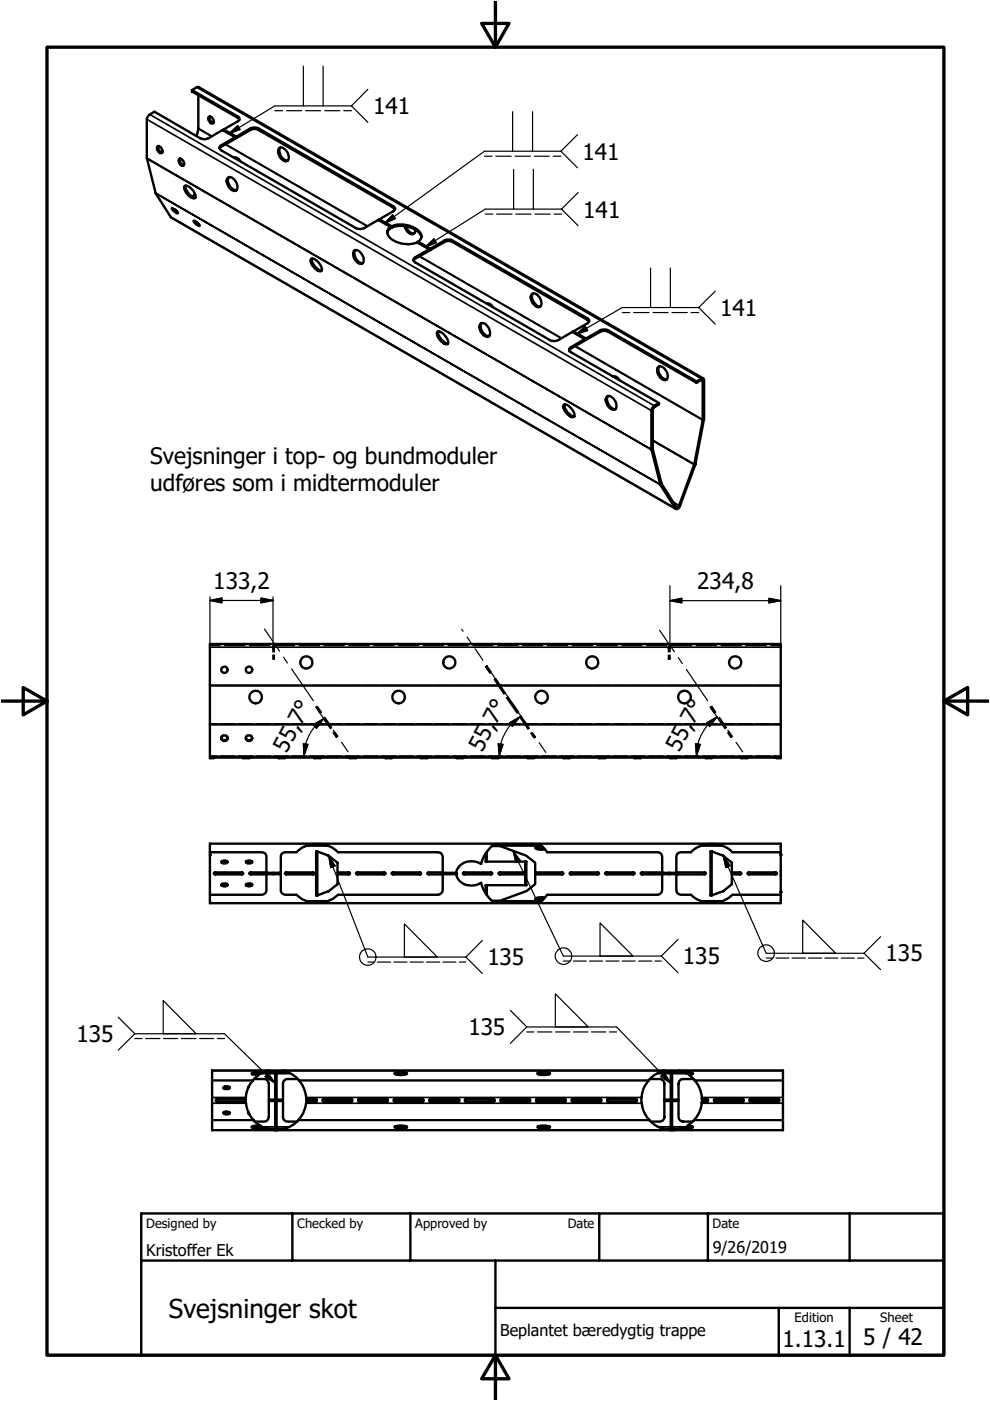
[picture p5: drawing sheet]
<svg xmlns="http://www.w3.org/2000/svg" width="210mm" height="297mm" viewBox="0 0 210 297" stroke-linecap="round" stroke-linejoin="round" font-family="sans-serif">
<path d="M66.3 179l-.3 .3M106.8 179l-.4 .3M111.3 179l-.4 .3M151.7 179l-.3 .3M67.7 191.1l-.4 .3M108.1 191.1l-.3 .3M112.6 191.1l-.3 .3M153.1 191.1h.1M57.9 227l-.3 .3M59 239.3l-.2 .3M142.6 239.3l-.3 .3M143.3 227l-.3 .3" fill="none" stroke="#000" stroke-width=".21"/>
<g fill="none" stroke="#000" stroke-width=".51">
<path d="M40.7 19.1l10 5.8 .1 .5-.2 .2-3.2 1.8M40.7 19.1v.3l9.7 5.6 .4 .4M40.7 19.1l1.1-.7 .3 .1 107 61.7M33.3 31.1a.75 .75 0 0 1 1.1 .6l.1 .4-.2 .4a1.1 1.1 0 0 1-1-1.4zM33.6 31a1.18 1.18 0 0 0 .8 1.4M37.9 33.8l.1-.1a.95 .95 0 0 1 .9 1.4 .99 .99 0 0 1-1-1.3zM38.2 33.6a1.09 1.09 0 0 0 .8 1.4M39.1 39.4a1.55 1.55 0 0 1 1.7 .9 1.66 1.66 0 0 1 .6 1.5v.2a2 2 0 0 1-2.1-1.3 1.18 1.18 0 0 1-.2-1.3zM39.3 39.3a2.7 2.7 0 0 0 2.1 2.6M42.1 20.2v7.1l-.4 1.5M44.2 24.8a.88 .88 0 0 1 1 .3 .88 .88 0 0 1 .1 1 .88 .88 0 0 1-1-.3 .88 .88 0 0 1-.1-1zM44.5 24.7a1.12 1.12 0 0 0 .8 1.3"/>
<path d="M46.5 31.5l.4-.4 2.9-1.7v-.3l-3.1 1.8-.2 .4 .2 .4 28.8 16.7 .8 .2 .8-.2 3.1-1.8 2.6 1.5M47.4 27.4v.3M47.4 27.4l2.7 1.6M48.4 37.6a1.37 1.37 0 0 1 1.7 1.1 1.15 1.15 0 0 1-.3 1.8 2.09 2.09 0 0 1-1.7-2.6zM48.5 37.6a2.08 2.08 0 0 0 1.6 2.7M49.6 33.4l.6 .1 .8 .7M50.1 29l3.4-1.9h1l.3 .1 28.8 16.7 .2 .4-.2 .3-3.2 1.9M50.1 29.3l3.2-1.9 .6-.1 .7 .1 28.8 16.6 .3 .4M50.1 29.3l-2.9-1.7-3 1.7-1.1 .2-.7-.2-9.7-5.6-1.2 .8-.4 .8v8.2l1.9 7.5 3.3 5.1 107 61.8M50.1 29v.3M59.2 31.5l.1-.2a1.52 1.52 0 0 1 1.8 1.4 .91 .91 0 0 1-.6 1.5 2.2 2.2 0 0 1-1.3-2.7zM59.4 31.3a1.95 1.95 0 0 0 1.6 2.7"/>
<path d="M36.4 44.1l.7 .4 .6 .7-.9-.4zM36.9 44.3l.5 .5M37.3 44.6v.1M41 46.8l.9 .5 .4 .6-.7-.3zM41.3 41.2l-.4 .6M41.4 41.3l-.2 .6M41.5 47l.6 .4M65.9 54.9a1.77 1.77 0 0 1 2.1 1.3l.2 .5a.53 .53 0 0 1-.1 .8 .53 .53 0 0 1-.8-.1l-.2-.2a2.27 2.27 0 0 1-1.2-2.3zM66.2 54.8a2.57 2.57 0 0 0 2 2.6M75 53.2a1.13 1.13 0 0 1 1.7 .7 1.52 1.52 0 0 1 0 2 2.01 2.01 0 0 1-1.7-2.7zM75.3 53a2.07 2.07 0 0 0 1.6 2.8M80.4 46.5v.3"/>
<path d="M80.4 46.5l2.6 1.5M82.8 48.1a1.46 1.46 0 0 0 .2 2.6 6 6 0 0 0 5.4 .7l2.6 1.4M82.8 48.1v.3l-.6 .6-.1 .4M82.8 48.1l.2 .2M83 48a5.5 5.5 0 0 1 6.1 1.4 1.25 1.25 0 0 1-.4 1.8M83 48.3a5.4 5.4 0 0 1 6.2 1.5l.1 .5M83 48v.3M85.8 47.9a1.83 1.83 0 0 0 1.9 1.7l.2-.3 .1-.6M86.1 48l.7 1.2 .6 .3h.4M88.7 51.2l2.5 1.5M88.7 51.2v.3M91 52.8l-3 1.8-.3 .2v.5l28.9 16.8a1.97 1.97 0 0 0 1.8 0l2.9-1.7 2.7 1.5"/>
<path d="M91 52.8v.4l-3 1.7-.3 .3M91 52.8l.2 .2M91.2 52.7l3-1.7a1.68 1.68 0 0 1 1.8 0l28.7 16.6 .2 .4-.3 .6-3 1.6M91.2 53l3.2-1.8 .7-.1 .7 .1 28.9 16.7 .2 .3M91.2 52.7v.3M92.7 70.4a1.19 1.19 0 0 1 1.5 .6 1.59 1.59 0 0 1 .6 2 2.63 2.63 0 0 1-2.2-2.5zM92.9 70.2a2.72 2.72 0 0 0 2.1 2.7M101.8 68.7a1.03 1.03 0 0 1 1.6 .4 1.58 1.58 0 0 1 .1 2.3 2.01 2.01 0 0 1-1.7-2.7zM102.1 68.5a2.01 2.01 0 0 0 1.6 2.8M103.1 64.3a1.33 1.33 0 0 1 1.4 .9M112.7 62.4l.1-.1a1.84 1.84 0 0 1 2 1.9 .75 .75 0 0 1-.3 .8 .75 .75 0 0 1-.9 0 2.28 2.28 0 0 1-1-2.5zM113 62.2a2.01 2.01 0 0 0 1.6 2.8"/>
<path d="M121.6 70.2v.3M121.6 70.2l2.6 1.6M124 71.9l-3 1.7a.54 .54 0 0 0-.4 .5 .54 .54 0 0 0 .4 .5l18.7 10.8v.3l-1.1 .7-.2 .4v8.4l1.8 7.3 3.3 5.1h.2l.3-.4 3.2-8.8 1.8-9.3v-8.4l-.2-.2-1.1 .7M124 71.9v.3l-3 1.7-.3 .4M124 71.9l.2 .2M124.2 71.8l3.2-1.9h1.4l18.9 11M124.2 72.1l3.2-1.8 1.2-.1 19.1 11M124.2 71.8v.3M130 79.8l.6 .1 .7 .7M139.6 77.7a1.87 1.87 0 0 1 1.9 2.4l-.3 .5a1.96 1.96 0 0 1-1.9-2.1l.1-.5zM139.8 77.7a2.06 2.06 0 0 0 1.6 2.7M119.5 85.9a1.17 1.17 0 0 1 1.5 .6 1.91 1.91 0 0 1 .7 1.9 2.23 2.23 0 0 1-2.3-2.1z"/>
<path d="M119.7 85.7a2.23 2.23 0 0 0 1.1 2.1l1 .5M128.6 84.1a1.11 1.11 0 0 1 1.5 .5l.5 .8v1.2a1.05 1.05 0 0 1-1.7-.5 1.6 1.6 0 0 1-.3-2zM128.9 84a1.92 1.92 0 0 0 .6 2.3l.4 .3 .6 .1M147.7 80.9l1.1-.7h.3l.2 .4v8.2l-1.9 9.7-3.2 8.9-.7 .6-.3-.2-3.2-5-1.9-7.5 .1-8.6a2.35 2.35 0 0 1 1.5-1.3M147.7 80.9v.3M44.5 136.5h121v24.3l-1-.2h-5.8l-.2 .2-1.6-.2h-5.8l-.2 .2-1.5-.2h-5.8l-.2 .2-1.5-.2h-5.8l-.3 .2h-1.3l-.2-.2h-5.8l-.2 .2-1.5-.2h-5.8l-.3 .2h-1.2l-.2-.2h-5.9l-.2 .2-1.5-.2h-5.8l-.3 .2-1.4-.2h-5.8l-.3 .2-1.5-.2h-5.8l-.2 .2h-1.3l-.2-.2h-5.8l-.3 .2-1.5-.2h-5.8l-.2 .2-1.5-.2h-5.8l-.2 .2-1.6-.2h-5.8l-.2 .2h-1.3l-.2-.2h-5.8l-.3 .2-7.3-.2-1 .2zM46.9 156.4a.69 .69 0 0 0 .7 .6 .69 .69 0 0 0 .7-.6M47.1 156.1a.66 .66 0 0 1 .9-.1 .66 .66 0 0 1 .1 .9 .65 .65 0 0 1-.9 .1 .65 .65 0 0 1-.1-.9zM52.1 156.4a.67 .67 0 0 0 .7 .6 .67 .67 0 0 0 .6-.6M44.5 178.9h121v12.6h-121zM65 179.3h4.5M104.3 179.4h1.7l5.6 2 1.9 1.5v4.6l-1.9 1.4-5.6 2.1h-1.7"/>
<path d="M104.4 179.3h10.3M113.6 179.6l1.7 .2M114.9 179.5l-1.1 .1-.3 .2a2.44 2.44 0 0 0 2 .3M148.6 179.3h4.6M44.5 180.7h11a.96 .96 0 0 1 1 .8v3.6h3l.1-3.9a.92 .92 0 0 1 .9-.5h2.3a6.4 6.4 0 0 1 3.6-1.7 6 6 0 0 1 3.5 .5l.6 .3 1.2 .9h21.2a1.01 1.01 0 0 1 1 1v3.4h2.8M44.5 181.2h.1M45.4 185.1l.1-.1h5.9l.2 .3-.3 .1h-5.7l-.2-.1zM47 187.5a.8 .8 0 0 1 1.2 .2 .81 .81 0 0 1-1.3-.1zM47 187.7l.4-.1 .8 .1M47 182.6a.8 .8 0 0 1 1.2 .3l-.2 .1-.7 .1-.3-.2zM47 182.6l.4 .2 .8-.2M52.2 187.5a.92 .92 0 0 1 1.3 .1 .82 .82 0 0 1-1.4 0z"/>
<path d="M52.2 187.7l.4-.1 .8 .1M52.2 182.6a.78 .78 0 0 1 1.2 .3l-.3 .2h-.6l-.3-.2zM52.2 182.6l.4 .2 .8-.2M56.5 185h-3.4l-.3 .1v.2l.3 .1h3.4M57.9 185.1v.2M58.1 185.1v.2M59 185.1l.2 .1-.2 .1M60.4 185.1l.2-.1h5.9l.2 .2-.3 .2h-5.7l-.3-.1zM65 191.1h4.5M67.3 180.5l2.4 .9 1.9 1.5v4.6l-1.9 1.4-2.4 .9M67.3 180.5h-.3v9.3h.3M67.3 180.5v9.3"/>
<path d="M71.6 185h2.5l.1 .2-.3 .2h-2.3M75.5 185.1l.2-.1h5.9l.2 .3-.3 .1h-5.7l-.3-.1zM83 185.1l.2-.1h5.9l.2 .3-.3 .1h-5.7l-.3-.1zM93.9 185h-3.2l-.1 .2 .3 .2h3M96.7 185.3a3.4 3.4 0 0 0 5.3 1.9 7.2 7.2 0 0 0 2.8 4.2h9.5l1.7-1.7h23.6a.96 .96 0 0 0 .8-1v-3.4h3v3.4a1 1 0 0 0 1 1h2.1a6.2 6.2 0 0 0 3.5 1.7 5.2 5.2 0 0 0 3.5-.5l1.8-1.2h10.2M96.7 185.3h-2.8l-.1 3.6-.3 .6-.6 .2h-21.2a6.5 6.5 0 0 1-8.9 0h-2.3l-.8-.4-.2-.4v-3.6h-3v3.6l-.4 .6-.4 .2h-11.2M96.7 185.1l.2 .1-.2 .1M98.1 185.1l.2-.1h5.9l.2 .2-.3 .2h-5.7l-.3-.1zM103 180.9v1.8h8.6v5h-8.6v1.7M103.2 180.6v2.1M103.2 187.7v2.1M104.4 191.1h10.3"/>
<path d="M111.4 185h-5.6l-.2 .2 .4 .2h5.4M111.4 182.7v5M113.5 185h5.8l.2 .2-.3 .2h-5.7M115.3 190.6l-1.7 .1M115.5 190.3h-1.2l-.6 .1-.2 .2 .3 .2 1.1 .1M120.8 185.1l.1-.1h5.9l.2 .3-.3 .1h-5.7l-.2-.1zM128.3 185.1l.2-.1h5.9l.2 .2-.3 .2h-5.7l-.3-.1zM140.4 185h-4.4l-.2 .2 .3 .2h4.3M141.7 185.1v.2M142 185.3v-.2v.2M143.4 185.1l.2-.1h5.9l.2 .2-.3 .2h-5.7l-.3-.1zM148.6 191.1h4.6"/>
<path d="M150.9 180.5h-.3v9.3h.3M150.9 180.5l2.4 .9 1.9 1.5v4.6l-1.9 1.4-2.4 .9M150.9 180.5v9.3M155.2 185h1.8l.2 .1v.2l-.3 .1h-1.7M158.5 185.1l.1-.1h6l.1 .3-.3 .1h-5.6l-.3-.1zM165.5 180.7h-10.2a6.2 6.2 0 0 0-3.5-1.7 6 6 0 0 0-3.5 .5l-.7 .3-1.1 .9h-2.1a.95 .95 0 0 0-1 1v3.4h-3v-3.4a.94 .94 0 0 0-1-1h-23.4l-.6-.8-1.1-.9h-9.5l-.2 .1a8.3 8.3 0 0 0-2.6 4.1 3.4 3.4 0 0 0-5.3 1.9M165.5 181.2h.1M165.5 189.1h.1M45 227h121v12.6h-121zM45.8 233.2l.3-.1h5.6l.3 .1v.2l-.3 .1h-5.6l-.3-.1zM45.9 232.9h6l.1 .5-.1 .3h-6l-.1-.3zM47.4 230.5a1.03 1.03 0 0 1 1.3 0 .74 .74 0 0 1-.6 .4 .74 .74 0 0 1-.7-.3z"/>
<path d="M47.4 230.7l.5-.1 .8 .1M47.4 235.9a1.2 1.2 0 0 0 1.3 0M47.4 235.8a1 1 0 0 1 1.3 .2 .85 .85 0 0 1-1.3-.1zM52.6 230.7a6.2 6.2 0 0 0 .1 5.1l-.1 .2 .2 .2M52.6 235.9l.2 .3M52.7 230.4l-.1 .3M52.8 236.2l1.2 1.6 1.2 .8-1.5 .1-.3 .2v.2l1.1 .2 1.5-.2M53.5 227.8l1.3 .1-1.2 1.1-.9 1.4M53.5 238.8l.6 .2 1.5-.1 .4 .2M53.9 228.8h2.3l.4 .2 .4 .8v3.3h1.3M55.8 227.4l-.5 .2h-1.2l-.6 .2M55.8 227.4l-1.5-.1-.8 .1-.1 .2 .1 .2"/>
<path d="M56 227.3h5M56.6 239.3h3.8M57 227l-1.2 .4M58.3 233.4h-1.3v3.4l-.1 .4a.87 .87 0 0 1-.9 .6h-1.9M58.3 227.5h.3v11.6h-.3zM58.6 233.4h1.4v3.4a.92 .92 0 0 0 1 1h2M60.1 227a6.6 6.6 0 0 1 4.8 6.1h2l.3 .2-.3 .2h-2a6.7 6.7 0 0 1-2.6 4.9 6.5 6.5 0 0 1-6.3 .7M63.2 228.8h-2.4l-.6 .4-.2 .3v3.6h-1.4M64.9 232.9h2l.3 .4-.3 .4h-2M68.4 233.2l.3-.1h5.7a.24 .24 0 0 1 .3 .2 .24 .24 0 0 1-.3 .2h-5.7l-.3-.1zM68.6 232.9h5.9l.2 .3-.2 .5h-5.8a.37 .37 0 0 1-.3-.4 .37 .37 0 0 1 .2-.4zM71.8 233.1v.4"/>
<path d="M72 233.1v.4M76 233.2l.2-.1h5.7l.3 .1v.2l-.3 .1h-5.7l-.2-.1zM76.1 232.9h6l.1 .5-.1 .3h-6l-.1-.3zM83.5 233.2l.3-.1h5.7l.3 .2-.3 .2h-5.7l-.3-.1zM83.7 232.9h5.9l.2 .4-.2 .4h-5.9l-.2-.3zM83.7 238.9l.9-.3h.8l.9 .3a1.11 1.11 0 0 1-1.2 .4 1.35 1.35 0 0 1-1.4-.4zM83.7 227.5l.9-.2h.8l.9 .2a1.37 1.37 0 0 1-1.5 .4 1.08 1.08 0 0 1-1.1-.4zM83.8 238.8l.5 .2h1.3l.6-.2M83.8 227.8l.5-.2h1.3l.6 .2M91.1 233.2l.2-.1h5.7l.3 .1v.2l-.3 .1h-5.7l-.2-.1zM91.2 232.9h5.9l.2 .2-.2 .6h-5.8a.39 .39 0 0 1-.3-.4 .39 .39 0 0 1 .2-.4zM94.3 233.1h2.9"/>
<path d="M97.2 233.4h.1M97.2 233.1h.1M97.2 233.4l-2.9 .1M98.6 233.2l.3-.1h5.6l.4 .2-.4 .2h-5.6l-.3-.1zM98.7 233l6-.1 .2 .4-.2 .4h-5.9l-.2-.3zM103.6 233.1h1.2M104.8 233.4l-1.2 .1M106.1 233.2l.3-.1h5.7l.3 .2-.3 .2h-5.7l-.3-.1zM106.2 233.4l.3 .1M106.3 232.9h5.9l.2 .4-.2 .4h-5.8a.4 .4 0 0 1-.3-.4 .4 .4 0 0 1 .2-.4zM106.5 233.1h-.3M111.8 233.1v.4"/>
<path d="M113.7 233.2l.3-.1h5.6a.24 .24 0 0 1 .3 .2 .24 .24 0 0 1-.3 .2h-5.6l-.3-.1zM113.7 233.3h.1M113.8 233l6-.1 .1 .4-.1 .4h-6l-.1-.3zM113.9 233.1v.4M114 238.9l.9-.3h.8l.9 .3a1.11 1.11 0 0 1-1.2 .4 1.35 1.35 0 0 1-1.4-.4zM114 227.5l.9-.2h.8l.9 .2a1.37 1.37 0 0 1-1.5 .4h-.7l-.3-.2zM114.1 238.8l.6 .2h1.2l.6-.2M114.1 227.8l.6-.2h1.2l.6 .2M121.3 233.2l.2-.1h5.7l.3 .1v.2l-.3 .1h-5.7l-.2-.1zM121.4 232.9h5.9l.2 .2-.2 .6h-5.8a.39 .39 0 0 1-.3-.4 .39 .39 0 0 1 .2-.4zM128.8 233.2l.2-.1h5.7l.4 .2-.4 .2h-5.7l-.2-.1zM128.8 233l6-.1 .3 .4-.3 .4h-5.8l-.2-.3z"/>
<path d="M137.8 228.8h2.3l.4 .2 .4 .5v3.6h1.3M139.9 227.3h5M140.5 239.3h3.8M140.9 227a6.4 6.4 0 0 0-4.6 8 6.4 6.4 0 0 0 8.3 4.2M142.2 233.4h-1.3v3.6l-.3 .4-.8 .4h-1.8M142.2 227.5h.3v11.6h-.3zM142.5 233.4h1.4v3.4l.2 .6 .3 .3 .4 .1h2.1M144 227l.9 .3M144.9 227.3h1.1l.9 .2-.1 .2-.7 .2 1.2 1.1a6.6 6.6 0 0 1 1.5 4.1h1a.24 .24 0 0 1 .3 .2 .24 .24 0 0 1-.3 .2h-1v.2M144.9 227.3l.6 .3 1.3 .2M146.8 238.8l-.6 .2h-1.1l-.5 .2M147.1 228.8h-2.5l-.4 .2-.3 .8v3.3h-1.4"/>
<path d="M148.8 233.7a6.3 6.3 0 0 1-3 4.9l1.1 .3a1.19 1.19 0 0 1-1.3 .4l-1-.1M148.8 232.9h1.2l.1 .3-.1 .5h-1.2M151.4 233.2l.3-.1h5.7l.3 .1v.2l-.3 .1h-5.7l-.3-.1zM151.6 232.9h5.9l.2 .2v.3l-.2 .3h-5.9l-.2-.3zM155.4 233.1v.4M155.7 233.1v.4M158.9 233.2l.3-.1h5.7l.3 .2-.3 .2h-5.7l-.3-.1zM159 233l5.9-.1a.39 .39 0 0 1 .3 .3 .39 .39 0 0 1-.2 .5h-5.9l-.2-.3zM29.9 257.3h170.2v30h-170.2zM62 257.3v10M87 257.3v10M127.1 257.3v10"/>
<path d="M150.1 257.3v10M180.1 257.3v10M29.9 267.3h170.2M105 277.3h95.1M105 267.3v20M165.1 277.3v10M180.1 277.3v10"/>
<circle cx="47.6" cy="142" r=".68"/>
<circle cx="52.8" cy="142" r=".68"/>
<circle cx="52.8" cy="156.5" r=".66"/>
<circle cx="54.2" cy="147.8" r="1.33"/>
<circle cx="65" cy="140.4" r="1.28"/>
<circle cx="84.5" cy="147.8" r="1.33"/>
<circle cx="95.3" cy="140.4" r="1.28"/>
<circle cx="114.8" cy="147.8" r="1.32"/>
<circle cx="125.6" cy="140.4" r="1.28"/>
<circle cx="145.1" cy="147.8" r="1.33"/>
<circle cx="155.9" cy="140.4" r="1.28"/>
</g>
<g fill="none" stroke="#000" stroke-width=".35">
<path d="M41.7 18.5l107 61.8M31.1 33.5l107 61.8M31.1 25.3l107 61.8M31.2 33.7l106.9 61.7M31.8 24.3l106.9 61.7M42.1 27.3l2.7 1.6M42.1 27.2l2.8 1.7M46.9 30.8v.3M47.8 30.6l30 17.4M47.9 30.6l30.1 17.3M50.4 24.7v.3M53.1 27.2v.4"/>
<path d="M54.8 27.2v.4M33 40.9l107 61.8M33 41l107 61.8M36.2 46l107 61.8M83.4 43.7v.3M88 54.6v.3M88.9 54.4l30.1 17.3M89 54.3l30.1 17.4M94.2 51v.3M96 51v.3M121 73.6v.3M121.9 73.4l27.1 15.7"/>
<path d="M122 73.4l27 15.6M124.6 67.5v.3M127.2 70.1v.3M129 70.1v.3M138.4 93.4l8.8 5.1M138.4 93.3l8.8 5.1M148.7 80.6l.3 .2M142.7 106.4l1.3 .8M44.5 137.2h121M44.5 136.8h2.1M47.7 136.8h4.2M52.9 136.8h4.3"/>
<path d="M56.5 136.5v.2M56.5 136.8h.1M57.9 137.3v.9M57.9 138.9l.1 .8M57.9 137.4h.1M57.9 137.5h.1M58 137l-.1 .2M58.1 137v.2M58.1 137.4h.1M58.1 137.5h.1M58.1 137.3v.9M58.1 138.9v.8"/>
<path d="M58.2 136.8h4.2M59.5 136.5v.2M59.5 136.8h.1M63.5 136.8h4.2M68.7 136.8h4.3M74 136.8h4.2M79.3 136.8h4.2M84.5 136.8h4.2M89.8 136.8h4.2M93.9 136.5v.2M93.9 136.8h.1M95.1 136.8h4.1"/>
<path d="M96.7 136.5v.2M96.7 136.8h.1M100.3 136.8h4.2M103.1 136.5v.2M103.1 136.8h.1M105.6 136.8h4.2M106.1 136.5v.2M106.1 136.8h.1M110.8 136.8h4.2M116.1 136.8h4.2M121.4 136.8h4.2M126.6 136.8h4.2"/>
<path d="M131.9 136.8h4.2M137.1 136.8h4.3M140.4 136.5v.2M140.4 136.8h.1M141.7 137.4h.1M141.7 138.9l.1 .8M141.7 137.5h.1M141.7 137.3v.9M141.8 137l-.1 .2M141.9 137l.1 .2M141.9 137.4h.1M141.9 137.5h.1"/>
<path d="M142 138.9v.8h-.1M142 137.3v.9M142.4 136.8h4.2M143.4 136.5v.2M143.4 136.8h.1M147.7 136.8h4.2M152.9 136.8h4.3M158.2 136.8h4.2M163.5 136.8h2M44.5 145.4h121M44.5 145.3h121M44.5 153.7h121"/>
<path d="M44.5 153.5h121M46.9 156.4h.1M46.9 156.5h.1M47.3 155.8l-.3 .3-.1 .3M47.9 155.8l.4 .6M48.3 156.4h.1M48.3 156.5h.1M52.1 156.4h.1M52.1 156.5h.1M52.5 155.8l-.3 .3-.1 .3M53.1 155.8l.3 .3v.3M53.5 156.4h.1"/>
<path d="M53.5 156.5h.1M67.1 149.9l.7 1.2M67.2 149.9l.9 1.1M68.6 152.3l.8 1.2M68.8 152.1l1.5 2.2M69.4 153.5h.1M69.4 153.5l.7 .9M70.7 155.4l.7 .8M70.9 155.2l.6 .9M103.1 141.3l.8 1.4M103.1 141.3l.1-.1 1 1.4M104.8 144.1l.9 1.3"/>
<path d="M105.1 143.9l.9 1.4M105.8 145.5h.1M105.8 145.5l1.1 1.6M106 145.3h.1M106 145.3l1.1 1.7M107.4 147.9l2.3 3.3M107.7 147.8l2.2 3.2M110.2 152l1.1 1.6M110.4 151.8l1.2 1.6M111.3 153.6h.1M111.4 153.6l.5 1M111.6 153.4h.1"/>
<path d="M111.6 153.5l.6 .9M111.6 153.5l-.1 .1M112.6 155.5l.7 .9M112.8 155.3l.6 1M150.7 149.9l.7 1.2M150.8 149.9l.9 1.1M152.2 152.3l.8 1.2M152.5 152.1l.8 1.2M153.1 153.5h.1M153.1 153.5l.6 .9M153.3 153.3l.7 1M154.3 155.4l.7 .8"/>
<path d="M154.6 155.2l.5 .9M44.5 160.4h121M44.5 160.5h.3M45.1 160.5h.2M45.3 160.5h.1M45.3 160.7v.1M45.4 160.4l-.1 .1M45.6 160.4h-.1M51.3 160.4h.1M51.5 160.4l.1 .1M51.6 160.5h.1M51.6 160.7v.1"/>
<path d="M51.6 160.5h.4M52.4 160.5h.4M52.8 160.5h.1M52.8 160.7v.1M52.9 160.4l-.1 .1M53.1 160.4h.1M58.9 160.4h.1M59 160.4l.2 .1M59.2 160.5h.1M59.2 160.7v.1M59.2 160.5h.3M60 160.5h.4"/>
<path d="M60.4 160.5h.1M60.4 160.7v.1M60.5 160.4l-.1 .1M60.7 160.4h-.1M66.4 160.4h.1M66.6 160.4l.1 .1M66.7 160.5h.1M66.7 160.7v.1M66.7 160.5h.4M67.5 160.5h.5M68 160.5h.1M68 160.7v.1"/>
<path d="M68 160.4v.1M68.3 160.4h-.2M73.9 160.4h.1M74.1 160.4l.1 .1M74.2 160.5h.1M74.2 160.7v.1M74.2 160.5h.4M75.1 160.5h.4M75.5 160.5h.1M75.5 160.7v.1M75.6 160.4l-.1 .1M75.8 160.4h-.1"/>
<path d="M81.5 160.4h.1M81.7 160.4l.1 .1M81.8 160.5h.1M81.8 160.7v.1M81.8 160.5h.4M82.6 160.5h.4M83 160.5h.1M83 160.7v.1M83.1 160.4l-.1 .1M83.3 160.4h-.1M89 160.4h.1M89.2 160.4l.1 .1"/>
<path d="M89.3 160.5h.1M89.3 160.7v.1M89.3 160.5h.4M90.1 160.5h.5M90.6 160.5h.1M90.6 160.7v.1M90.7 160.4l-.1 .1M90.9 160.4h-.1M96.5 160.4h.2M96.7 160.4l.2 .1M96.9 160.5h.1M96.9 160.7v.1"/>
<path d="M96.9 160.5h.4M97.7 160.5h.4M98.1 160.5h.1M98.1 160.7v.1M98.2 160.4l-.1 .1M98.4 160.4h-.1M104.1 160.4h.1M104.3 160.4l.1 .1M104.4 160.5h.1M104.4 160.7v.1M104.4 160.5h.4M105.3 160.5h.3"/>
<path d="M105.6 160.5h.1M105.6 160.7v.1M105.8 160.4l-.2 .1M106 160.4h-.2M111.6 160.4h.1M111.9 160.4v.1M111.9 160.5h.1M111.9 160.7v.1M111.9 160.5h.5M112.7 160.5h.5M113.2 160.5h.1M113.2 160.7v.1"/>
<path d="M113.3 160.4l-.1 .1M113.5 160.4h-.1M119.2 160.4h.1M119.4 160.4l.1 .1M119.5 160.5h.1M119.5 160.7v.1M119.5 160.5h.4M120.3 160.5h.4M120.7 160.5h.1M120.7 160.7v.1M120.8 160.4l-.1 .1M121 160.4h-.1"/>
<path d="M126.7 160.4h.1M126.9 160.4l.1 .1M127 160.5h.1M127 160.7v.1M127 160.5h.4M127.9 160.5h.4M128.3 160.5h.1M128.3 160.7v.1M128.4 160.4l-.1 .1M128.6 160.4h-.1M134.3 160.4h.1M134.5 160.4l.1 .1"/>
<path d="M134.6 160.5h.1M134.6 160.7v.1M134.6 160.5h.4M135.4 160.5h.4M135.8 160.5h.1M135.8 160.7v.1M135.9 160.4l-.1 .1M136.1 160.4h-.1M141.8 160.4h.1M142 160.4l.1 .1M142.1 160.5h.1M142.1 160.7v.1"/>
<path d="M142.1 160.5h.5M142.9 160.5h.5M143.4 160.5h.1M143.4 160.7v.1M143.5 160.4l-.1 .1M143.7 160.4h-.1M149.4 160.4h.1M149.6 160.4l.1 .1M149.7 160.5h.1M149.7 160.7v.1M149.7 160.5h.4M150.5 160.5h.4"/>
<path d="M150.9 160.5h.1M150.9 160.7v.1M151 160.4l-.1 .1M151.2 160.4h-.1M156.9 160.4h.1M157.1 160.4l.1 .1M157.2 160.5h.1M157.2 160.7v.1M157.2 160.5h.4M158 160.5h.5M158.5 160.5h.1M158.5 160.7v.1"/>
<path d="M158.6 160.4l-.1 .1M158.8 160.4h-.1M164.4 160.4h.2M164.6 160.4l.1 .1M164.7 160.5h.1M164.7 160.7v.1M164.7 160.5h.3M165.3 160.5h.2M45 239.6h13M45 237.5h8.8M45 237.5h8.7M45 233.9h7.2"/>
<path d="M45 232.7h7.1M45 229.1h8.6M45 229h8.6M45 227h11.9M46.1 232.9v.2M46.1 233.5v.2M51.7 232.9v.2M51.7 233.5v.2M53.8 227.6h4.5M53.8 238.9h1.8M55.6 238.9h2.7M58.6 227.6h3.1"/>
<path d="M58.6 238.9h2.8M59 239.6h82.9M60.2 227h80.5M63.2 237.5h74.5M63.3 237.5h74.4M63.4 229h74.2M63.4 229.1h74.1M64.9 233.9h71.2M64.9 232.7h71.1M66.9 232.9v.2M66.9 233.5v.2M68.7 232.9v.2"/>
<path d="M68.7 233.5v.2M74.4 232.9v.2M74.4 233.5v.2M76.2 232.9v.2M76.2 233.5v.2M81.9 232.9v.2M81.9 233.5v.2M83.8 232.9v.2M83.8 233.5v.2M84.1 227.6h1.8M84.1 238.9h1.8M89.5 232.9v.2"/>
<path d="M89.5 233.5v.2M91.3 232.9v.2M91.3 233.5v.2M97 232.9v.2M97 233.5v.2M98.9 232.9v.2M98.9 233.5v.2M104.5 232.9v.2M104.5 233.5v.2M106.4 232.9v.2M106.4 233.5v.2M112.1 232.9v.2"/>
<path d="M112.1 233.5v.2M114 232.9v.2M114 233.5v.2M114.4 227.6h1.8M114.4 238.9h1.8M119.6 232.9v.2M119.6 233.5v.2M121.5 232.9v.2M121.5 233.5v.2M127.2 232.9v.2M127.2 233.5v.2M129 232.9v.2"/>
<path d="M129 233.5v.2M134.7 232.9v.2M134.7 233.5v.2M139.2 227.6h3M139.5 238.9h2.7M142.5 227.6h4M142.5 238.9h4M142.9 239.6h23.1M144.1 227h21.9M147.1 237.5h18.9M147.2 237.5h18.8M147.3 229h18.7"/>
<path d="M147.3 229.1h18.7M148.8 233.9h17.2M148.8 232.7h17.2M149.8 232.9v.2M149.8 233.5v.2M151.7 232.9v.2M151.7 233.5v.2M157.4 232.9v.2M157.4 233.5v.2M159.2 232.9v.2M159.2 233.5v.2M164.9 232.9v.2"/>
<path d="M164.9 233.5v.2"/>
</g>
<g fill="none" stroke="#000" stroke-width=".25">
<path d="M64.3 14v8.5M68.5 14v8.5M78 18.9l-3.5 3.6M48.5 28.3l1.9-1.7 .5 .8zM58.3 23.5h1.6M60.7 23.5h3.3M64.8 23.5h3.2M68.8 23.5h3.3M72.9 23.5h1.6M74.5 22.5h-16.2l-9.8 5.8M74.5 22.5l3.5 3.4M102.7 33.1h1.6"/>
<path d="M105.1 33.1h3.3M108.7 23.7v8.4M108.9 35.9v8.4M109.2 33.1h3.3M112.9 23.7v8.4M113.1 35.9v8.4M113.3 33.1h3.2M117.3 33.1h1.6M118.9 32.1h-16.2l-21.2 15.3M118.9 32.1l3.5 3.5M122.4 28.5l-3.5 3.6M83.2 45.6l.6 .7-2.3 1.1z"/>
<path d="M90.1 52.4l1.9-1.8 .5 .8zM102.9 45.4h1.6M105.3 45.4h3.3M109.4 45.4h3.2M113.4 45.4h3.2M117.5 45.4h1.6M119.1 44.3h-16.2l-12.8 8.1M119.1 44.3l3.5 3.6M122.6 40.8l-3.5 3.5M137.9 56.8v8.4M142.1 56.8v8.4M122.2 70.9l1.9-1.7 .5 .9z"/>
<path d="M131.9 66.3h1.6M134.3 66.3h3.3M138.4 66.3h3.3M142.5 66.3h3.2M146.5 66.3h1.6M148.1 65.2h-16.2l-9.7 5.7M148.1 65.2l3.6 3.5M151.7 61.7l-3.6 3.5M44.5 127.3l2.5-.5v1zM44.5 127.3h13.4M44.5 126.5v10.7M55.3 126.8l2.6 .5-2.6 .5z"/>
<path d="M55.5 136.5v.2M55.5 136.8h.1M56.1 133.4l3.2 4.7M57.9 126.5v9.3M57.9 136.2v1.2M60.1 139.3l.8 1.3M60.5 136.5v.2M60.5 136.8h.1M92.9 136.5v.2M92.9 136.8h.1M97.9 133.4l.3 .4M99 135.1l.9 1.2"/>
<path d="M100.7 137.6l1.7 2.4M107 136.5v.2M107 136.8h.1M139.4 136.5v.2M139.4 136.8h.1M139.8 133.6l3.2 4.6M142 127.4l2.5-.6v1zM142 127.4h23.5M142 124.2v12.5M142 137v.4M143.8 139.4l.9 1.3M144.4 136.5v.2"/>
<path d="M144.4 136.8h.1M163 126.8l2.5 .6-2.5 .4zM165.5 124.2v13M44.5 145.3h1.5M44.5 153.5h1.5M46.8 145.3h3M46.8 153.5h3M50.6 145.3h3M50.6 153.5h3M54.4 145.3h3M54.4 153.5h3M58.1 145.3h3.1"/>
<path d="M58.1 153.5h3.1M61.8 141.8l4.6 6.8M61.9 145.3h3.1M61.9 153.5h3.1M64.3 157.7l1 .1-.9 2.4zM65.7 145.3h3M65.7 153.5h3M66.4 153.6l2.2-1.2-1.5 2zM67.2 149.7l.9 1.4M67.5 150.6l2 2.9M68.6 152.4a9.8 9.8 0 0 0-4.2 7.8M69 152.3l.9 1.3"/>
<path d="M69.4 153.5h3.1M69.5 145.3h3M69.5 153.5h3M69.7 153.3h-.1M69.7 153.4h-.1M70.7 154.8l.9 1.3M72.4 157.4l1.4 2M73.3 145.3h3M73.3 153.5h3M77.1 145.3h3M77.1 153.5h3M80.8 145.3h3.1"/>
<path d="M80.8 153.5h3.1M84.6 145.3h3M84.6 153.5h3M88.4 145.3h3.1M88.4 153.5h3.1M92.2 145.3h3M92.2 153.5h3M95.9 145.3h3.1M95.9 153.5h3.1M99.8 145.3h3M99.8 153.5h3M103.5 145.3h3"/>
<path d="M103.5 153.5h3M104.1 142.5l1.4 2M105.4 144.4l.7 1.1M105.6 157.7l1.1 .1-.9 2.4zM105.8 145.4h.1M106 145.3h-.1M106 145.3l-.1 .1M107 146.7l.8 1.3M107.3 145.3h3M107.3 153.5h3M108 153.3l2.2-1.3-1.6 2zM108.7 149.2l2 3"/>
<path d="M110.2 152a9.8 9.8 0 0 0-4.4 8.2M111.1 145.3h3M111.1 153.5h3M111.4 153.5l-.1 .1M111.4 153.6h.1M111.6 153.4l-.1 .1M111.6 153.5h-.1M114.3 157.5l1.4 2M114.9 145.3h3M114.9 153.5h3M118.6 145.3h3.1M118.6 153.5h3.1"/>
<path d="M122.4 145.3h3M122.4 153.5h3M126.2 145.3h3.1M126.2 153.5h3.1M130 145.3h3M130 153.5h3M133.8 145.3h3M133.8 153.5h3M137.6 145.3h3M137.6 153.5h3M141.4 145.3h3M141.4 153.5h3"/>
<path d="M145.1 145.3h3.1M145.1 153.5h3.1M145.5 141.9l4.5 6.7M147.5 157.7l1 .1-.8 2.4zM148.9 145.3h3M148.9 153.5h3M149.8 153.3l2.2-1.3-1.5 2zM150.8 150.2l2.4 3.3M150.8 149.7l1 1.4M152 152a9.8 9.8 0 0 0-4.3 8.2M152.6 152.3l.9 1.3M152.7 145.3h3"/>
<path d="M152.7 153.5h3M153.1 153.4l-.1 .1M153.3 153.3h-.1M153.3 153.4h.1M154.3 154.8l.9 1.3M156.1 157.4l1.4 2M156.5 145.3h3M156.5 153.5h3M160.2 145.3h3.1M160.2 153.5h3.1M164 145.3h1.5M164 153.5h1.5"/>
<path d="M44.5 160.2h1.5M45.6 160.4v.1M45.6 160.5v.1M46.8 160.2h3M50.6 160.2h3M51.3 160.4v.1M51.3 160.5v.1M53.1 160.4v.1M53.1 160.5v.1M54.4 160.2h3M58.1 160.2h3.1M58.9 160.4v.1"/>
<path d="M58.9 160.5v.1M60.7 160.4v.1M60.7 160.5v.1M61.9 160.2h3.1M65.7 160.2h3M66.4 160.4v.1M66.4 160.5v.1M68.3 160.4v.1M68.3 160.5v.1M69.5 160.2h3M73.3 160.2h3M73.9 160.4v.1"/>
<path d="M73.9 160.5v.1M75.8 160.4v.1M75.8 160.5v.1M77.1 160.2h3M80.8 160.2h3.1M81.5 160.4v.1M81.5 160.5v.1M83.3 160.4v.1M83.3 160.5v.1M84.6 160.2h3M88.4 160.2h3.1M89 160.4v.1"/>
<path d="M89 160.5v.1M90.9 160.4v.1M90.9 160.5v.1M92.2 160.2h3M95.9 160.2h3.1M96.5 160.4v.1M96.5 160.5v.1M98.4 160.4v.1M98.4 160.5v.1M99.8 160.2h3M103.5 160.2h3M104.1 160.4v.1"/>
<path d="M104.1 160.5v.1M106 160.4v.1M106 160.5v.1M107.3 160.2h3M111.1 160.2h3M111.6 160.4v.1M111.6 160.5v.1M113.5 160.4v.1M113.5 160.5v.1M114.9 160.2h3M118.6 160.2h3.1M119.2 160.4v.1"/>
<path d="M119.2 160.5v.1M121 160.4v.1M121 160.5v.1M122.4 160.2h3M126.2 160.2h3.1M126.7 160.4v.1M126.7 160.5v.1M128.6 160.4v.1M128.6 160.5v.1M130 160.2h3M133.8 160.2h3M134.3 160.4v.1"/>
<path d="M134.3 160.5v.1M136.1 160.4v.1M136.1 160.5v.1M137.6 160.2h3M141.4 160.2h3M141.8 160.4v.1M141.8 160.5v.1M143.7 160.4v.1M143.7 160.5v.1M145.1 160.2h3.1M148.9 160.2h3M149.4 160.4v.1"/>
<path d="M149.4 160.5v.1M151.2 160.4v.1M151.2 160.5v.1M152.7 160.2h3M156.5 160.2h3M156.9 160.4v.1M156.9 160.5v.1M158.8 160.4v.1M158.8 160.5v.1M160.2 160.2h3.1M164 160.2h1.5M164.4 160.4v.1"/>
<path d="M164.4 160.5v.1M69.7 181.5l1.3 2.1-.9 .4zM69.7 181.5l8.3 21.4h20.8M85.7 195.9l7 7h-7zM102.2 199.4l-3.4 3.5M108.8 180.4l1.5 2-.9 .5zM108.8 180.4l10.6 22.3h20.8M127.2 195.7l7 7h-7zM143.7 199.2l-3.5 3.5M153.3 181.5l1.5 2-.9 .5zM153.3 181.5l9.1 20.6h20.8M170.2 195.1l7 7h-7z"/>
<path d="M186.7 198.6l-3.5 3.5M25.1 215.7l3.5 3.5M28.6 219.2h19l10.7 10.5M28.6 219.2l-3.5 3.4M34.6 212.1l7 7.1h-7zM78 204h1.3M80 204h2.8M83.5 204h2.8M87 204h2.8M90.4 204h2.8M93.9 204h2.8M97.4 204h1.4"/>
<path d="M98.8 202.9l3.4 3.5M108.2 214.2l3.5 3.5M111.7 217.7h19l11.5 12M111.7 217.7l-3.5 3.5M111.7 218.8h1.5M114 218.8h3M117.7 210.7l7 7h-7zM117.8 218.8h3M119.4 203.8h1.4M121.6 203.8h2.7M121.6 218.8h3M125 203.8h2.8"/>
<path d="M125.4 218.8h3.1M128.5 203.8h2.7M129.2 218.8h1.5M131.9 203.8h2.8M135.4 203.8h2.8M138.9 203.8h1.3M140.2 202.7l3.5 3.5M162.4 203.1h1.4M164.5 203.1h2.8M168 203.1h2.7M171.4 203.1h2.8M174.9 203.1h2.7"/>
<path d="M178.4 203.1h2.8M181.8 203.1h1.4M183.2 202.1l3.5 3.5M28.6 220.2h1.5M30.9 220.2h3M34.7 220.2h3M38.5 220.2h3M42.3 220.2h3M46.1 220.2h1.5M56.9 227.6l1.4 2.1-2.1-1.4zM140.1 228.2l.8-.7 1.3 2.2z"/>
<circle cx="78" cy="202.9" r="1.75"/>
<circle cx="119.5" cy="202.7" r="1.75"/>
<circle cx="162.4" cy="202.1" r="1.75"/>
</g>
<path d="M10 10h190.1v277.3h-190.1zM102.1 5h5.8l-2.9 5zM105 .3v9.7M.3 148.6h9.7M4.9 145.8l5.1 2.8-5.1 3zM200.1 148.6l5.1-2.8v5.8zM200.1 148.6h9.5M105 287.3l2.9 5h-5.8zM105 287.3v9.4" fill="none" stroke="#000" stroke-width=".71"/>
<g fill="#000" stroke="#000" stroke-width=".25">
<path d="M48.5 28.3l1.9-1.7 .5 .8zM83.2 45.6l.6 .7-2.3 1.1zM90.1 52.4l1.9-1.8 .5 .8zM122.2 70.9l1.9-1.7 .5 .9zM44.5 127.3l2.5-.5v1zM55.3 126.8l2.6 .5-2.6 .5zM142 127.4l2.5-.6v1zM163 126.8l2.5 .6-2.5 .4zM64.3 157.7l1 .1-.9 2.4zM66.4 153.6l2.2-1.2-1.5 2zM105.6 157.7l1.1 .1-.9 2.4zM108 153.3l2.2-1.3-1.6 2z"/>
<path d="M147.5 157.7l1 .1-.8 2.4zM149.8 153.3l2.2-1.3-1.5 2zM69.7 181.5l1.3 2.1-.9 .4zM108.8 180.4l1.5 2-.9 .5zM153.3 181.5l1.5 2-.9 .5zM56.9 227.6l1.4 2.1-2.1-1.4zM140.1 228.2l.8-.7 1.3 2.2z"/>
</g>
<text font-size="5.5" x="35.8" y="279.5">Svejsninger skot</text>
<g font-size="4.8">
<text x="79.1" y="24.2">141</text>
<text x="123.5" y="33.9">141</text>
<text x="123.6" y="46.1">141</text>
<text x="152.7" y="67">141</text>
<text x="31.8" y="98.4">Svejsninger i top- og bundmoduler</text>
<text x="31.8" y="104.2">udføres som i midtermoduler</text>
<text x="45.2" y="124.9">133,2</text>
<text x="147.8" y="125">234,8</text>
<text x="60.8" y="159.8" transform="rotate(-62 60.8 159.8)">55,7°</text>
<text x="102.2" y="159.6" transform="rotate(-62 102.2 159.6)">55,7°</text>
<text x="144" y="159.6" transform="rotate(-62 144 159.6)">55,7°</text>
<text x="187.8" y="203.8">135</text>
<text x="103.3" y="204.7">135</text>
<text x="144.8" y="204.4">135</text>
<text x="16.2" y="220.9">135</text>
<text x="99.3" y="219.5">135</text>
<text x="165.9" y="285.6">1.13.1</text>
<text x="183" y="285.3">5 / 42</text>
</g>
<g font-size="3.4">
<text x="31" y="266.2">Kristoffer Ek</text>
<text x="151.1" y="265.7">9/26/2019</text>
<text x="106.1" y="283.3">Beplantet bæredygtig trappe</text>
</g>
<g font-size="2.7">
<text x="31" y="260.4">Designed by</text>
<text x="63" y="260.4">Checked by</text>
<text x="88.1" y="260.4">Approved by</text>
<text x="120.4" y="260.3">Date</text>
<text x="151.1" y="260.3">Date</text>
<text x="168.5" y="280.4">Edition</text>
<text x="186.6" y="280.4">Sheet</text>
</g>
</svg>
